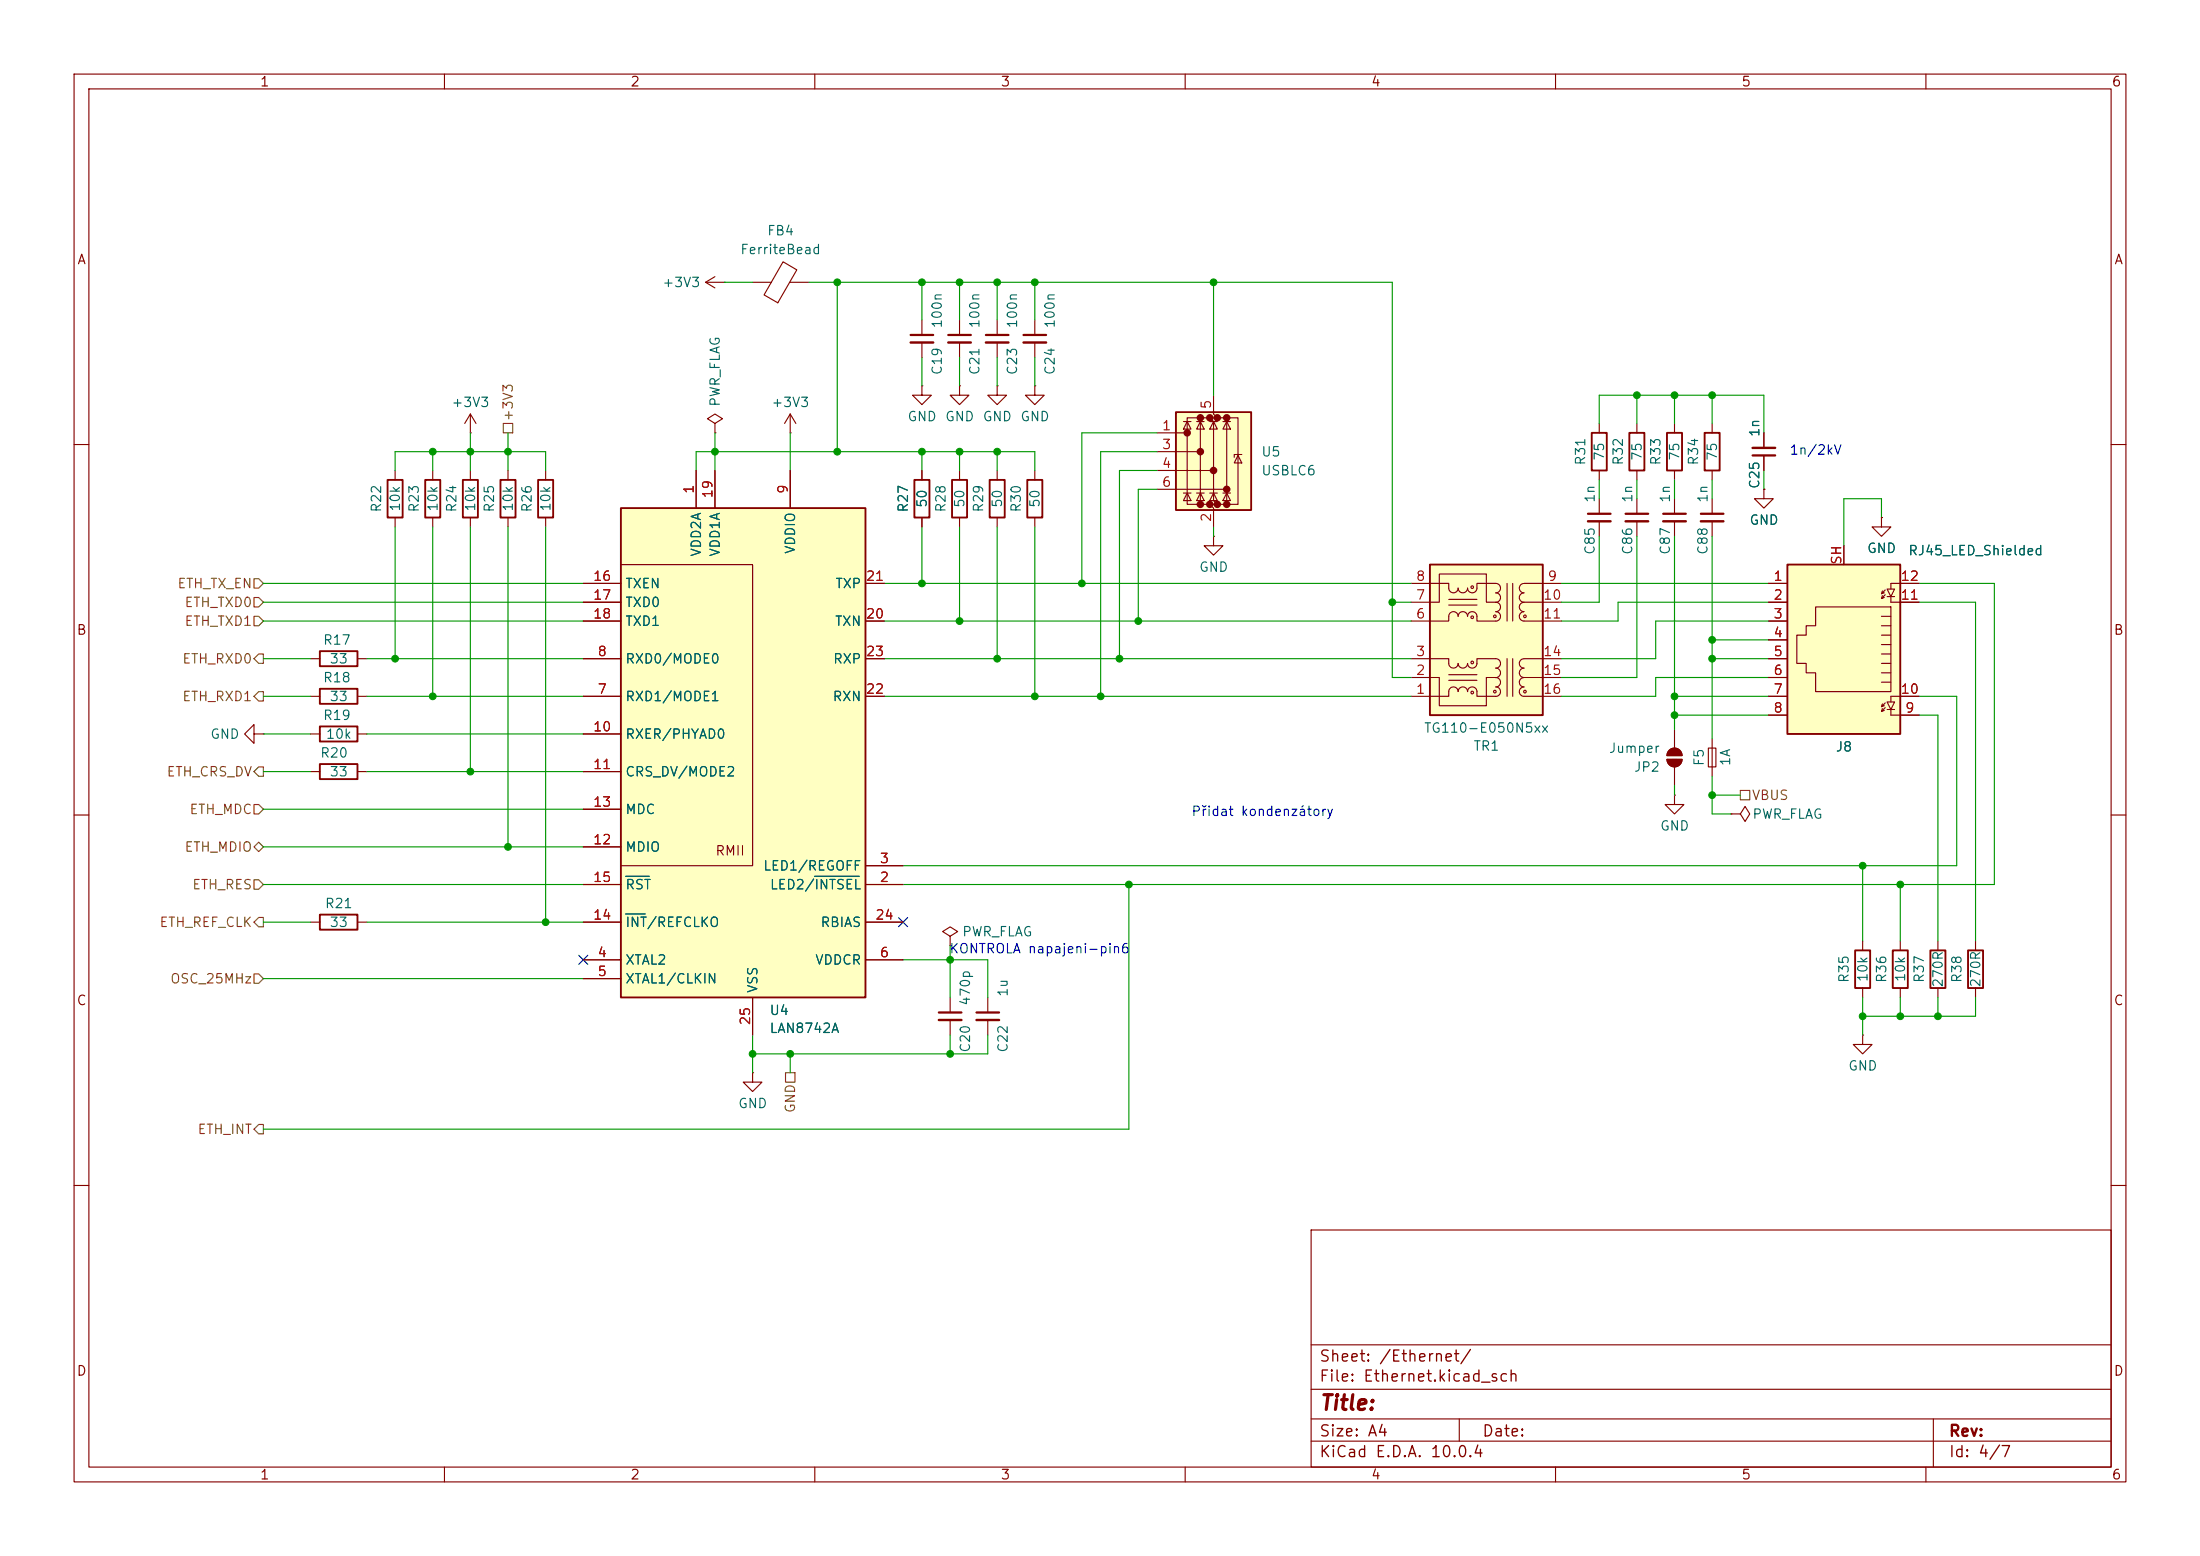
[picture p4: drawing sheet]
<svg xmlns="http://www.w3.org/2000/svg" width="297mm" height="210mm" viewBox="0 0 297 210" stroke-linecap="round" stroke-linejoin="round" font-family="sans-serif">
<g fill="none" stroke="#840000" stroke-width=".15">
<path d="M10 10h277v190h-277zM12 12h273v186h-273zM60 10v2M110 10v2M160 10v2M210 10v2M260 10v2M226.1 57.2v1.2M10 60h2M215.9 67.3v2M215.9 70.4v2M226.1 63.5v1.3"/>
<path d="M285 60h2M10 110h2M285 110h2M261.6 127v1.3M261.6 133.4v1.2M10 160h2M177 166h108v32h-108zM285 160h2M60 198v2M110 198v2M160 198v2M177 194.5h108"/>
<path d="M177 191.5h108M177 187.5h108M177 181.5h108M197 191.5v3M210 198v2M260 198v2M261 191.5v6.5"/>
</g>
<path d="M214.4 69.3h3" fill="none" stroke="#840000" stroke-width=".3"/>
<path d="M214.4 70.4h3" fill="none" stroke="#840000" stroke-width=".33"/>
<path d="M225 58.4h2.1v5.1h-2.1zM260.6 128.3h2v5.1h-2z" fill="none" stroke="#840000" stroke-width=".25"/>
<path d="M158.7 55.6h10.2v13.2h-10.2z" fill="#ffffc2"/>
<g fill="#840000" stroke="#840000" stroke-width=".51">
<circle cx="160.3" cy="58.4" r=".25"/>
<circle cx="162.1" cy="56.4" r=".25"/>
<circle cx="162.1" cy="61" r=".25"/>
<circle cx="162.1" cy="68.1" r=".25"/>
<circle cx="163.3" cy="56.4" r=".25"/>
<circle cx="163.3" cy="68.1" r=".25"/>
<circle cx="163.8" cy="63.5" r=".25"/>
<circle cx="164.3" cy="56.4" r=".25"/>
<circle cx="164.3" cy="68.1" r=".25"/>
<circle cx="165.6" cy="56.4" r=".25"/>
<circle cx="165.6" cy="66" r=".25"/>
<circle cx="165.6" cy="68.1" r=".25"/>
</g>
<g fill="none" stroke="#840000" stroke-width=".15">
<path d="M95.2 38.1l1.3 .8M95.2 38.1h2.6M96.5 37.3l-1.3 .8M97.8 38.1h.1M96.5 57.2l1-.7-1-.6-1 .6 1 .7v1.2M96.5 58.4h.1M156.2 58.4h4.1M159.8 56.9h1M160.3 56.9l.5 1h-1zM161.5 56.9h1.1M162.1 56.9l.5 1h-1.1zM162.1 56.4h-1.8v11.7h1.8"/>
<path d="M163.3 56.4h2.3v11.7h-1.3M163.3 56.4h-1.2v11.7h1.2l.5 .5v2.5M163.3 56.4l.5 .5v10.7l.5 .5M163.3 56.9h1M163.8 56.9l.5 1h-1zM163.8 53.3v2.6l.5 .5M165.1 56.9h1M165.6 56.4h1.5v11.7h-1.5M165.6 56.9l.5 1h-1zM215.9 57.2v1.2M231.1 57.2v1.2M238.1 58.4v2.1"/>
<path d="M156.2 61h5.9M156.2 63.5h7.6M156.2 66h9.4M159.8 66.5h1M160.3 66.5l.5 1.1h-1zM161.5 66.5h1.1M162.1 66.5l.5 1.1h-1.1zM163.3 66.5h1M163.3 68.1h1M163.8 66.5l.5 1.1h-1zM163.8 72.4v1.3h1.3l-1.3 1.2-1.2-1.2h1.2M163.8 72.4h.1"/>
<path d="M165.1 66.5h1M165.6 66.5l.5 1.1h-1zM167.1 61.5l.5 1h-1zM167.6 61.3h-1v.4M215.9 63.5v1.3M221 67.3v2M221 70.4v2M226.1 67.3v2M226.1 70.4v2M231.1 63.5v1.3M238.1 66v1.3h1.3l-1.3 1.3-1.2-1.3h1.2M238.1 66h.1"/>
<path d="M238.1 61.5v2M254 69.9v1.2h1.3l-1.3 1.3-1.3-1.3h1.3M254 69.9h.1M226.1 98.4v2.6M231.1 99.7v5.1M225 102.5h2.1a1.02 1.02 0 0 1-1 1 1.02 1.02 0 0 1-1.1-1zM225.3 101.3a1.02 1.02 0 0 1 1.1-.3 1.02 1.02 0 0 1 .7 1h-2.1l.1-.4zM226.1 107.3v1.3h1.2l-1.2 1.3-1.3-1.3h1.3M226.1 107.3h.1M226.1 103.5v2.5M230.6 101h1v2.5h-1zM233.7 109.9h1.2l.7-1.1 .6 1.1-.6 1-.7-1"/>
<path d="M233.7 109.9h.1M128.3 126.4l1-.7-1-.6-1 .6 1 .7v1.2M128.3 127.6h.1M133.3 134.6v2.1M133.3 137.7v2M251.5 139.7v1.3h1.2l-1.2 1.2-1.3-1.2h1.3M251.5 139.7h.1M251.5 127v1.3M251.5 133.4v1.2M256.5 127v1.3M256.5 133.4v1.2M266.7 127v1.3"/>
<path d="M266.7 133.4v1.2"/>
</g>
<path d="M158.7 55.6h10.2v13.2h-10.2zM214.9 58.4h2v5.1h-2zM230.1 58.4h2.1v5.1h-2.1zM250.4 128.3h2.1v5.1h-2.1zM255.5 128.3h2.1v5.1h-2.1zM265.7 128.3h2v5.1h-2z" fill="none" stroke="#840000" stroke-width=".25"/>
<path d="M219.5 69.3h3M224.5 69.3h3.1M236.6 61.5h3M131.8 136.7h3.1" fill="none" stroke="#840000" stroke-width=".3"/>
<path d="M219.5 70.4h3M224.5 70.4h3.1M236.6 60.5h3M131.8 137.7h3.1" fill="none" stroke="#840000" stroke-width=".33"/>
<g fill="#840000" stroke="#840000" stroke-width=".15">
<path d="M225.3 101.3a1.02 1.02 0 0 1 1.1-.3 1.02 1.02 0 0 1 .7 1h-2.1l.1-.4z"/>
<path d="M225 102.5h2.1a1.02 1.02 0 0 1-1 1 1.02 1.02 0 0 1-1.1-1z"/>
</g>
<path d="M193 76.2h15.3v20.3h-15.3z" fill="#ffffc2"/>
<path d="M220 58.4h2v5.1h-2zM193 76.2h15.3v20.3h-15.3z" fill="none" stroke="#840000" stroke-width=".25"/>
<g fill="none" stroke="#840000" stroke-width=".15">
<path d="M221 57.2v1.2M190.5 78.7h5.1v.7a.64 .64 0 0 0 .6 .6 .64 .64 0 0 0 .6-.6 .64 .64 0 0 0 .7 .6 .64 .64 0 0 0 .6-.6 .64 .64 0 0 0 .7 .6 .64 .64 0 0 0 .6-.6v-.7h2.5a.64 .64 0 0 1 .7 .7 .64 .64 0 0 1-.7 .6 .64 .64 0 0 1 .7 .7 .64 .64 0 0 1-.7 .6M203.5 78.7v5.1M204.2 78.7v5.1M210.8 78.7h-5.1a.64 .64 0 0 0-.6 .7 .64 .64 0 0 0 .6 .6 .63 .63 0 0 0-.6 .6 .63 .63 0 0 0 .6 .7h5.1M221 63.5v1.3M231.1 67.3v2M231.1 70.4v2M190.5 81.3h3.8v-3.8h6.4v3.8h1.2a.64 .64 0 0 1 .7 .6 .64 .64 0 0 1-.7 .7 .64 .64 0 0 1 .7 .6 .64 .64 0 0 1-.7 .6h-2.5v-.6a.64 .64 0 0 0-.6-.6 .64 .64 0 0 0-.7 .6 .64 .64 0 0 0-.6-.6 .64 .64 0 0 0-.7 .6 .64 .64 0 0 0-.6-.6 .64 .64 0 0 0-.6 .6v.6h-5.1M190.5 88.9h5.1v.6a.64 .64 0 0 0 .6 .7 .64 .64 0 0 0 .6-.7 .64 .64 0 0 0 .7 .7 .64 .64 0 0 0 .6-.7 .64 .64 0 0 0 .7 .7 .64 .64 0 0 0 .6-.7v-.6h2.5a.64 .64 0 0 1 .7 .6 .64 .64 0 0 1-.7 .7 .64 .64 0 0 1 .7 .6 .64 .64 0 0 1-.7 .6M190.5 91.4h3.8v3.9h6.4v-3.9h1.2a.64 .64 0 0 1 .7 .7 .64 .64 0 0 1-.7 .6 .64 .64 0 0 1 .7 .6 .64 .64 0 0 1-.7 .7h-2.5v-.7a.64 .64 0 0 0-.6-.6 .64 .64 0 0 0-.7 .6 .64 .64 0 0 0-.6-.6 .64 .64 0 0 0-.7 .6 .64 .64 0 0 0-.6-.6 .64 .64 0 0 0-.6 .6v.7h-5.1M195.6 81.7h3.8"/>
<path d="M195.6 80.9h3.8M195.6 91.8h3.8M195.6 91.1h3.8M203.5 88.9v5.1M204.2 88.9v5.1M205.7 81.3a.64 .64 0 0 0-.6 .6 .64 .64 0 0 0 .6 .7 .63 .63 0 0 0-.6 .6 .63 .63 0 0 0 .6 .6h5.1M205.7 91.4a.64 .64 0 0 0-.6 .7 .64 .64 0 0 0 .6 .6 .63 .63 0 0 0-.6 .6 .63 .63 0 0 0 .6 .7h5.1M210.8 88.9h-5.1a.64 .64 0 0 0-.6 .6 .64 .64 0 0 0 .6 .7 .63 .63 0 0 0-.6 .6 .63 .63 0 0 0 .6 .6h5.1"/>
<circle cx="198.8" cy="79.2" r=".18"/>
<circle cx="198.8" cy="89.4" r=".18"/>
<circle cx="198.8" cy="93.5" r=".18"/>
<circle cx="198.8" cy="83.3" r=".18"/>
<circle cx="201.8" cy="93.3" r=".18"/>
<circle cx="201.8" cy="83.2" r=".18"/>
<circle cx="205.9" cy="83.2" r=".18"/>
<circle cx="205.9" cy="93.3" r=".18"/>
</g>
<path d="M229.6 69.3h3.1" fill="none" stroke="#840000" stroke-width=".3"/>
<path d="M229.6 70.4h3.1" fill="none" stroke="#840000" stroke-width=".33"/>
<path d="M241.3 76.2h15.2v22.9h-15.2z" fill="#ffffc2"/>
<g fill="none" stroke="#840000" stroke-width=".15">
<path d="M101.6 38.1h2.5M105.7 35.3l1.9 1.1-2.6 4.5-1.9-1.1zM106.6 38.1h2.6M63.5 58.4h.1M63.5 55.9l.8 1.3M63.5 55.9l-.8 1.3M63.5 55.9v2.5M106.7 58.4h.1M106.7 55.9l.7 1.3M106.7 55.9l-.8 1.3M106.7 55.9v2.5M124.5 52.1v1.2h1.2l-1.2 1.3-1.3-1.3h1.3"/>
<path d="M124.5 52.1h.1M124.5 43.2v2M124.5 46.2v2.1M129.5 52.1v1.2h1.3l-1.3 1.3-1.2-1.3h1.2M129.5 52.1h.1M129.5 43.2v2M129.5 46.2v2.1M134.6 52.1v1.2h1.3l-1.3 1.3-1.3-1.3h1.3M134.6 52.1h.1M134.6 43.2v2M134.6 46.2v2.1M139.7 52.1v1.2h1.3l-1.3 1.3-1.3-1.3h1.3"/>
<path d="M139.7 52.1h.1M139.7 43.2v2M139.7 46.2v2.1M53.3 63.5v1.3M53.3 69.9v1.2M58.4 63.5v1.3M58.4 69.9v1.2M63.5 63.5v1.3M63.5 69.9v1.2M68.6 63.5v1.3M68.6 69.9v1.2M73.7 63.5v1.3"/>
<path d="M73.7 69.9v1.2M124.5 63.5v1.3M124.5 69.9v1.2M129.5 63.5v1.3M129.5 69.9v1.2M134.6 63.5v1.3M134.6 69.9v1.2M139.7 63.5v1.3M139.7 69.9v1.2M238.8 78.7h2.5M248.9 73.7v2.5M254.1 79.8l-.1 .3"/>
<path d="M254.5 79.6l-.5 .5 .4-.1M254.8 79.5h1l-.5 1zM259.1 78.7h-3.8v.8M34.3 99.1v-1.3l-1.3 1.3 1.3 1.2v-1.2h1.3M35.6 99.1h.1M238.8 96.5h2.5M238.8 94h2.5M238.8 81.3h2.5M238.8 83.8h2.5M238.8 86.4h2.5M238.8 88.9h2.5M238.8 91.4h2.5"/>
<path d="M245.1 81.9h10.2v11.4h-10.2v-2.5h-1.3v-1.3h-1.2v-3.8h1.2v-1.2h1.3zM254 88.3h1.3M254 87h1.3M254 85.7h1.3M254 84.5h1.3M254 83.2h1.3M254 89.5h1.3M254 92.1h1.3M254 90.8h1.3M254.1 95.6l-.1 .4M254.1 95l-.1 .4M254.1 80.4l-.1 .4"/>
<path d="M254.5 95.5l-.5 .5 .4-.1M254.5 94.9l-.5 .5 .4-.1M254.5 80.3l-.5 .5 .4-.2M254.8 94.7h1l-.5 1.1zM254.8 95.8h1M254.8 80.5h1M255.3 95.8v.7h3.8M255.3 80.5v.8h3.8M259.1 94h-3.8v.7M41.9 124.5h1.3M48.3 124.5h1.2M128.3 134.6v2.1"/>
<path d="M128.3 137.7v2M101.6 144.8v1.3h1.3l-1.3 1.2-1.3-1.2h1.3M101.6 144.8h.1"/>
</g>
<path d="M52.3 64.8h2.1v5.1h-2.1zM57.4 64.8h2v5.1h-2zM62.5 64.8h2v5.1h-2zM67.6 64.8h2v5.1h-2zM72.6 64.8h2.1v5.1h-2.1zM123.4 64.8h2.1v5.1h-2.1zM128.5 64.8h2.1v5.1h-2.1zM133.6 64.8h2v5.1h-2zM138.7 64.8h2v5.1h-2zM241.3 76.2h15.2v22.9h-15.2zM43.2 123.4h5.1v2.1h-5.1z" fill="none" stroke="#840000" stroke-width=".25"/>
<path d="M122.9 45.2h3.1M128 45.2h3.1M133.1 45.2h3M138.2 45.2h3M126.7 136.7h3.1" fill="none" stroke="#840000" stroke-width=".3"/>
<path d="M122.9 46.2h3.1M128 46.2h3.1M133.1 46.2h3M138.2 46.2h3M126.7 137.7h3.1" fill="none" stroke="#840000" stroke-width=".33"/>
<path d="M83.8 68.6h33v66h-33z" fill="#ffffc2"/>
<path d="M83.8 68.6h33v66h-33zM43.2 87.9h5.1v2h-5.1zM43.2 93h5.1v2h-5.1zM43.2 98h5.1v2.1h-5.1zM43.2 103.1h5.1v2.1h-5.1z" fill="none" stroke="#840000" stroke-width=".25"/>
<g fill="none" stroke="#840000" stroke-width=".15">
<path d="M238.1 58.4v2.1M78.7 78.7h5.1M83.8 76.2h17.8v40.6h-17.8M94 63.5v5.1M96.5 63.5v5.1M106.7 63.5v5.1M116.8 78.7h2.6M124.5 63.5v1.3M124.5 69.9v1.2M238.1 66h.1M238.1 61.5v2M238.8 78.7h2.5"/>
<path d="M248.9 73.7v2.5M254 69.9h.1M256.5 78.7h2.6M41.9 94h1.3M41.9 88.9h1.3M41.9 99.1h1.3M48.3 94h1.2M48.3 88.9h1.2M48.3 99.1h1.2M78.7 94h5.1M78.7 88.9h5.1M78.7 99.1h5.1"/>
<path d="M78.7 81.3h5.1M78.7 83.8h5.1M116.8 94h2.6M116.8 88.9h2.6M116.8 83.8h2.6M238.8 94h2.5M238.8 88.9h2.5M238.8 81.3h2.5M238.8 83.8h2.5M238.8 86.4h2.5M238.8 91.4h2.5M238.8 96.5h2.5"/>
<path d="M256.5 94h2.6M256.5 81.3h2.6M256.5 96.5h2.6M41.9 104.1h1.3M48.3 104.1h1.2M78.7 119.4h5.1M78.7 104.1h5.1M78.7 114.3h5.1M78.7 109.2h5.1M116.8 119.4h5.1M116.8 116.8h5.1M78.7 129.5h5.1"/>
<path d="M78.7 132.1h5.1M78.7 124.5h5.1M101.6 134.6v5.1M116.8 129.5h5.1M116.8 124.5h5.1"/>
</g>
<path d="M84.5 118.3h3.1M110 118.3h6M84.5 123.4h2.6" fill="none" stroke="#006464" stroke-width=".15"/>
<g fill="none" stroke="#725600" stroke-width=".15">
<path d="M67.9 57.2h1.3v1.2h-1.3zM34.3 78.1h.6l.7 .6-.7 .7h-.6zM34.3 83.2h.6l.7 .6-.7 .7h-.6zM34.3 80.6h.6l.7 .7-.7 .6h-.6zM34.9 88.3h.7v1.2h-.7l-.6-.6zM34.9 93.3h.7v1.3h-.7l-.6-.6zM34.3 108.6h.6l.7 .6-.7 .7h-.6zM34.3 114.3l.6-.6 .7 .6-.7 .6zM34.3 104.1l.6-.6h.7v1.3h-.7zM34.3 118.7h.6l.7 .7-.7 .6h-.6zM234.9 106.7h1.3v1.3h-1.3zM34.3 131.4h.6l.7 .7-.7 .6h-.6z"/>
<path d="M34.9 123.8h.7v1.3h-.7l-.6-.6zM34.9 151.8h.7v1.2h-.7l-.6-.6zM106 144.8h1.3v1.3h-1.3z"/>
</g>
<g fill="none" stroke="#009600" stroke-width=".15">
<path d="M97.8 38.1h3.8M109.2 38.1h78.8v53.3h2.5M113 38.1v22.9M124.5 38.1v5.1M129.5 38.1v5.1M134.6 38.1v5.1M139.7 38.1v5.1M163.8 38.1v15.2M63.5 58.4v5.1M68.6 58.4v5.1M96.5 58.4v5.1M106.7 58.4v5.1"/>
<path d="M124.5 48.3v3.8M129.5 48.3v3.8M134.6 48.3v3.8M139.7 48.3v3.8M156.2 58.4h-10.2v20.3M215.9 57.2v-3.9h22.2v5.1M221 53.3v3.9M226.1 53.3v3.9M231.1 53.3v3.9M35.6 78.7h43.1M53.3 63.5v-2.5h20.4v2.5M53.3 71.1v17.8"/>
<path d="M58.4 61v2.5M58.4 71.1v22.9M63.5 71.1v33M68.6 71.1v43.2M73.7 71.1v53.4M94 63.5v-2.5h45.7v2.5M119.4 78.7h71.1M124.5 61v2.5M124.5 71.1v7.6M129.5 61v2.5M129.5 71.1v12.7M134.6 61v2.5"/>
<path d="M134.6 71.1v17.8M139.7 71.1v22.9M156.2 63.5h-5.1v25.4M156.2 66h-2.5v17.8M156.2 61h-7.6v33M163.8 71.1v1.3M210.8 78.7h28M215.9 72.4v8.9h-5.1M215.9 64.8v2.5M221 72.4v19h-10.2M221 64.8v2.5M226.1 64.8v2.5"/>
<path d="M226.1 72.4v26M231.1 64.8v2.5M231.1 72.4v27.3M238.1 63.5v2.5M254 69.9v-2.6h-5.1v6.4M259.1 78.7h10.1v40.7h-147.3M35.6 88.9h6.3M35.6 94h6.3M35.6 81.3h43.1M35.6 83.8h43.1M35.6 99.1h6.3M49.5 88.9h29.2"/>
<path d="M49.5 94h29.2M49.5 99.1h29.2M119.4 88.9h71.1M119.4 94h71.1M119.4 83.8h71.1M188 81.3h2.5M226.1 94h12.7M226.1 96.5h12.7M231.1 88.9h7.7M231.1 86.4h7.7M238.8 83.8h-15.3v5.1h-12.7M238.8 91.4h-15.3v2.6h-12.7"/>
<path d="M238.8 81.3h-20.4v2.5h-7.6M259.1 94h5.1v22.8h-142.3M259.1 96.5h2.5v30.5M259.1 81.3h7.6v45.7M35.6 119.4h43.1M35.6 114.3h43.1M35.6 104.1h6.3M35.6 109.2h43.1M49.5 104.1h29.2M152.4 119.4v33h-116.8M226.1 106v1.3M231.1 104.8v5.1h2.6"/>
<path d="M231.1 107.3h3.8M251.5 116.8v10.2M256.5 119.4v7.6M35.6 132.1h43.1M35.6 124.5h6.3M49.5 124.5h29.2M101.6 139.7v5.1M121.9 129.5h11.4v5.1M128.3 127.6v7M128.3 139.7v2.5M133.3 139.7v2.5h-31.7M251.5 134.6v5.1"/>
<path d="M256.5 134.6v2.6M261.6 134.6v2.6M266.7 134.6v2.6h-15.2M106.7 142.2v2.6"/>
</g>
<path d="M78.1 128.9l1.2 1.2M79.3 128.9l-1.2 1.2M121.3 123.9l1.2 1.2M122.5 123.9l-1.2 1.2" fill="none" stroke="#000084" stroke-width=".15"/>
<g fill="#009600" stroke="#009600" stroke-width=".14">
<circle cx="139.7" cy="94" r=".46"/>
<circle cx="134.6" cy="88.9" r=".46"/>
<circle cx="231.1" cy="107.3" r=".46"/>
<circle cx="226.1" cy="94" r=".46"/>
<circle cx="226.1" cy="96.5" r=".46"/>
<circle cx="231.1" cy="86.4" r=".46"/>
<circle cx="231.1" cy="88.9" r=".46"/>
<circle cx="148.6" cy="94" r=".46"/>
<circle cx="151.1" cy="88.9" r=".46"/>
<circle cx="188" cy="81.3" r=".46"/>
<circle cx="226.1" cy="53.3" r=".46"/>
<circle cx="231.1" cy="53.3" r=".46"/>
<circle cx="221" cy="53.3" r=".46"/>
<circle cx="256.5" cy="137.2" r=".46"/>
<circle cx="251.5" cy="137.2" r=".46"/>
<circle cx="256.5" cy="119.4" r=".46"/>
<circle cx="251.5" cy="116.8" r=".46"/>
<circle cx="261.6" cy="137.2" r=".46"/>
<circle cx="146" cy="78.7" r=".46"/>
<circle cx="153.7" cy="83.8" r=".46"/>
<circle cx="134.6" cy="38.1" r=".46"/>
<circle cx="139.7" cy="38.1" r=".46"/>
<circle cx="134.6" cy="61" r=".46"/>
<circle cx="163.8" cy="38.1" r=".46"/>
<circle cx="128.3" cy="129.5" r=".46"/>
<circle cx="128.3" cy="142.2" r=".46"/>
<circle cx="152.4" cy="119.4" r=".46"/>
<circle cx="101.6" cy="142.2" r=".46"/>
<circle cx="106.7" cy="142.2" r=".46"/>
<circle cx="129.5" cy="83.8" r=".46"/>
<circle cx="124.5" cy="78.7" r=".46"/>
<circle cx="129.5" cy="61" r=".46"/>
<circle cx="129.5" cy="38.1" r=".46"/>
<circle cx="53.3" cy="88.9" r=".46"/>
<circle cx="58.4" cy="61" r=".46"/>
<circle cx="63.5" cy="61" r=".46"/>
<circle cx="68.6" cy="61" r=".46"/>
<circle cx="58.4" cy="94" r=".46"/>
<circle cx="63.5" cy="104.1" r=".46"/>
<circle cx="68.6" cy="114.3" r=".46"/>
<circle cx="73.7" cy="124.5" r=".46"/>
<circle cx="124.5" cy="61" r=".46"/>
<circle cx="113" cy="61" r=".46"/>
<circle cx="96.5" cy="61" r=".46"/>
<circle cx="124.5" cy="38.1" r=".46"/>
<circle cx="113" cy="38.1" r=".46"/>
</g>
<text font-size="2" fill="#840000" x="178" y="190.8">Title:</text>
<g font-size="1.5" fill="#840000">
<text x="178" y="184.2">Sheet: /Ethernet/</text>
<text x="178" y="186.9">File: Ethernet.kicad_sch</text>
<text x="178" y="197.1">KiCad E.D.A. 10.0.4</text>
<text x="178" y="194.3">Size: A4</text>
<text x="200" y="194.3">Date:</text>
<text x="263" y="194.3">Rev:</text>
<text x="263" y="197.1">Id: 4/7</text>
</g>
<g font-size="1.3" fill="#840000">
<text x="35" y="12">1</text>
<text x="85" y="12">2</text>
<text x="135" y="12">3</text>
<text x="185" y="12">4</text>
<text x="235" y="12">5</text>
<text x="285" y="12">6</text>
<text x="10.3" y="36">A</text>
<text x="285.3" y="36">A</text>
<text x="10.3" y="86">B</text>
<text x="285.3" y="86">B</text>
<text x="96.5" y="115.8">RMII</text>
<text x="10.3" y="136">C</text>
<text x="285.3" y="136">C</text>
<text x="10.3" y="186">D</text>
<text x="285.3" y="186">D</text>
<text x="35" y="200">1</text>
<text x="85" y="200">2</text>
<text x="135" y="200">3</text>
<text x="185" y="200">4</text>
<text x="235" y="200">5</text>
<text x="285" y="200">6</text>
</g>
<g font-size="1.3" fill="#006464">
<text x="99.8" y="34.6">FerriteBead</text>
<text x="103.5" y="32.1">FB4</text>
<text x="89.3" y="39.1">+3V3</text>
<text x="127.5" y="44.4" transform="rotate(-90 127.5 44.4)">100n</text>
<text x="132.5" y="44.4" transform="rotate(-90 132.5 44.4)">100n</text>
<text x="137.6" y="44.4" transform="rotate(-90 137.6 44.4)">100n</text>
<text x="142.7" y="44.4" transform="rotate(-90 142.7 44.4)">100n</text>
<text x="127.5" y="50.7" transform="rotate(-90 127.5 50.7)">C19</text>
<text x="132.5" y="50.7" transform="rotate(-90 132.5 50.7)">C21</text>
<text x="137.6" y="50.7" transform="rotate(-90 137.6 50.7)">C23</text>
<text x="142.7" y="50.7" transform="rotate(-90 142.7 50.7)">C24</text>
<text x="60.9" y="55.3">+3V3</text>
<text x="97.5" y="55" transform="rotate(-90 97.5 55)">PWR_FLAG</text>
<text x="104" y="55.3">+3V3</text>
<text x="122.4" y="57.2">GND</text>
<text x="127.5" y="57.2">GND</text>
<text x="132.6" y="57.2">GND</text>
<text x="137.7" y="57.2">GND</text>
<text x="237.8" y="59.1" transform="rotate(-90 237.8 59.1)">1n</text>
<text x="170.2" y="61.9">U5</text>
<text x="170.2" y="64.5">USBLC6</text>
<text x="214.3" y="62.9" transform="rotate(-90 214.3 62.9)">R31</text>
<text x="216.9" y="62.3" transform="rotate(-90 216.9 62.3)">75</text>
<text x="219.4" y="62.9" transform="rotate(-90 219.4 62.9)">R32</text>
<text x="222" y="62.3" transform="rotate(-90 222 62.3)">75</text>
<text x="224.5" y="62.9" transform="rotate(-90 224.5 62.9)">R33</text>
<text x="227" y="62.3" transform="rotate(-90 227 62.3)">75</text>
<text x="229.6" y="62.9" transform="rotate(-90 229.6 62.9)">R34</text>
<text x="232.1" y="62.3" transform="rotate(-90 232.1 62.3)">75</text>
<text x="51.8" y="69.3" transform="rotate(-90 51.8 69.3)">R22</text>
<text x="54.3" y="69.1" transform="rotate(-90 54.3 69.1)">10k</text>
<text x="56.9" y="69.3" transform="rotate(-90 56.9 69.3)">R23</text>
<text x="59.4" y="69.1" transform="rotate(-90 59.4 69.1)">10k</text>
<text x="61.9" y="69.3" transform="rotate(-90 61.9 69.3)">R24</text>
<text x="64.5" y="69.1" transform="rotate(-90 64.5 69.1)">10k</text>
<text x="67" y="69.3" transform="rotate(-90 67 69.3)">R25</text>
<text x="69.6" y="69.1" transform="rotate(-90 69.6 69.1)">10k</text>
<text x="72.1" y="69.3" transform="rotate(-90 72.1 69.3)">R26</text>
<text x="74.6" y="69.1" transform="rotate(-90 74.6 69.1)">10k</text>
<text x="122.9" y="69.3" transform="rotate(-90 122.9 69.3)">R27</text>
<text x="125.4" y="68.6" transform="rotate(-90 125.4 68.6)">50</text>
<text x="128" y="69.3" transform="rotate(-90 128 69.3)">R28</text>
<text x="130.5" y="68.6" transform="rotate(-90 130.5 68.6)">50</text>
<text x="133.1" y="69.3" transform="rotate(-90 133.1 69.3)">R29</text>
<text x="135.6" y="68.6" transform="rotate(-90 135.6 68.6)">50</text>
<text x="138.1" y="69.3" transform="rotate(-90 138.1 69.3)">R30</text>
<text x="140.7" y="68.6" transform="rotate(-90 140.7 68.6)">50</text>
<text x="215.6" y="68" transform="rotate(-90 215.6 68)">1n</text>
<text x="220.7" y="68" transform="rotate(-90 220.7 68)">1n</text>
<text x="225.8" y="68" transform="rotate(-90 225.8 68)">1n</text>
<text x="230.8" y="68" transform="rotate(-90 230.8 68)">1n</text>
<text x="236.1" y="71.1">GND</text>
<text x="237.8" y="66.1" transform="rotate(-90 237.8 66.1)">C25</text>
<text x="95" y="75.2" transform="rotate(-90 95 75.2)">VDD2A</text>
<text x="97.5" y="75.2" transform="rotate(-90 97.5 75.2)">VDD1A</text>
<text x="107.7" y="74.9" transform="rotate(-90 107.7 74.9)">VDDIO</text>
<text x="161.8" y="77.5">GND</text>
<text x="215.6" y="75" transform="rotate(-90 215.6 75)">C85</text>
<text x="220.7" y="75" transform="rotate(-90 220.7 75)">C86</text>
<text x="225.8" y="75" transform="rotate(-90 225.8 75)">C87</text>
<text x="230.8" y="75" transform="rotate(-90 230.8 75)">C88</text>
<text x="252" y="75">GND</text>
<text x="257.5" y="75.3">RJ45_LED_Shielded</text>
<text x="84.3" y="79.7">TXEN</text>
<text x="84.3" y="82.3">TXD0</text>
<text x="112.7" y="79.7">TXP</text>
<text x="43.5" y="87.3">R17</text>
<text x="44.4" y="89.9">33</text>
<text x="84.3" y="89.9">RXD0/MODE0</text>
<text x="84.3" y="84.8">TXD1</text>
<text x="112.4" y="89.9">RXP</text>
<text x="112.6" y="84.8">TXN</text>
<text x="43.5" y="92.4">R18</text>
<text x="44.4" y="95">33</text>
<text x="84.3" y="95">RXD1/MODE1</text>
<text x="112.3" y="95">RXN</text>
<text x="28.3" y="100">GND</text>
<text x="43.5" y="97.5">R19</text>
<text x="43.9" y="100">10k</text>
<text x="84.3" y="100">RXER/PHYAD0</text>
<text x="192.2" y="99.2">TG110-E050N5xx</text>
<text x="198.8" y="101.6">TR1</text>
<text x="217.1" y="101.9">Jumper</text>
<text x="247.7" y="101.8">J8</text>
<text x="43.1" y="102.6">R20</text>
<text x="44.4" y="105.1">33</text>
<text x="84.3" y="105.1">CRS_DV/MODE2</text>
<text x="220.5" y="104.5">JP2</text>
<text x="230.3" y="103.5" transform="rotate(-90 230.3 103.5)">F5</text>
<text x="233.9" y="103.5" transform="rotate(-90 233.9 103.5)">1A</text>
<text x="84.3" y="110.2">MDC</text>
<text x="224" y="112.4">GND</text>
<text x="236.5" y="110.8">PWR_FLAG</text>
<text x="84.3" y="115.3">MDIO</text>
<text x="102.9" y="117.8">LED1/REGOFF</text>
<text x="43.8" y="122.9">R21</text>
<text x="44.4" y="125.4">33</text>
<text x="84.3" y="125.4">INT/REFCLKO</text>
<text x="84.3" y="120.4">RST</text>
<text x="103.9" y="120.4">LED2/INTSEL</text>
<text x="110.7" y="125.4">RBIAS</text>
<text x="84.3" y="130.5">XTAL2</text>
<text x="110" y="130.5">VDDCR</text>
<text x="129.8" y="126.7">PWR_FLAG</text>
<text x="84.3" y="133.1">XTAL1/CLKIN</text>
<text x="102.6" y="134.1" transform="rotate(-90 102.6 134.1)">VSS</text>
<text x="103.8" y="137.3">U4</text>
<text x="131.3" y="135.8" transform="rotate(-90 131.3 135.8)">470p</text>
<text x="136.4" y="134.6" transform="rotate(-90 136.4 134.6)">1u</text>
<text x="249.9" y="132.8" transform="rotate(-90 249.9 132.8)">R35</text>
<text x="252.4" y="132.6" transform="rotate(-90 252.4 132.6)">10k</text>
<text x="255" y="132.8" transform="rotate(-90 255 132.8)">R36</text>
<text x="257.5" y="132.6" transform="rotate(-90 257.5 132.6)">10k</text>
<text x="260.1" y="132.8" transform="rotate(-90 260.1 132.8)">R37</text>
<text x="262.6" y="133.4" transform="rotate(-90 262.6 133.4)">270R</text>
<text x="265.1" y="132.8" transform="rotate(-90 265.1 132.8)">R38</text>
<text x="267.7" y="133.4" transform="rotate(-90 267.7 133.4)">270R</text>
<text x="103.8" y="139.7">LAN8742A</text>
<text x="131.3" y="142.2" transform="rotate(-90 131.3 142.2)">C20</text>
<text x="136.4" y="142.2" transform="rotate(-90 136.4 142.2)">C22</text>
<text x="99.6" y="149.9">GND</text>
<text x="249.4" y="144.8">GND</text>
</g>
<g font-size="1.3" fill="#725600">
<text x="69.6" y="57" transform="rotate(-90 69.6 57)">+3V3</text>
<text x="23.9" y="79.7">ETH_TX_EN</text>
<text x="24.8" y="82.3">ETH_TXD0</text>
<text x="24.5" y="89.9">ETH_RXD0</text>
<text x="24.8" y="84.8">ETH_TXD1</text>
<text x="24.5" y="95">ETH_RXD1</text>
<text x="22.4" y="105.1">ETH_CRS_DV</text>
<text x="25.5" y="110.2">ETH_MDC</text>
<text x="236.4" y="108.3">VBUS</text>
<text x="24.8" y="115.3">ETH_MDIO</text>
<text x="21.4" y="125.4">ETH_REF_CLK</text>
<text x="25.9" y="120.4">ETH_RES</text>
<text x="22.9" y="133.1">OSC_25MHz</text>
<text x="26.6" y="153.4">ETH_INT</text>
<text x="107.7" y="150.3" transform="rotate(-90 107.7 150.3)">GND</text>
</g>
<g font-size="1.3" fill="#a90000">
<text x="156.8" y="58.4">1</text>
<text x="163.8" y="55.3" transform="rotate(-90 163.8 55.3)">5</text>
<text x="156.8" y="60.9">3</text>
<text x="156.8" y="63.5">4</text>
<text x="94" y="66.7" transform="rotate(-90 94 66.7)">1</text>
<text x="96.5" y="67.4" transform="rotate(-90 96.5 67.4)">19</text>
<text x="106.7" y="66.7" transform="rotate(-90 106.7 66.7)">9</text>
<text x="156.8" y="66">6</text>
<text x="163.8" y="70.6" transform="rotate(-90 163.8 70.6)">2</text>
<text x="248.9" y="76.3" transform="rotate(-90 248.9 76.3)">SH</text>
<text x="80" y="78.7">16</text>
<text x="80" y="81.3">17</text>
<text x="80" y="83.8">18</text>
<text x="116.8" y="83.8">20</text>
<text x="116.8" y="78.7">21</text>
<text x="191.1" y="83.8">6</text>
<text x="191.1" y="81.3">7</text>
<text x="191.1" y="78.7">8</text>
<text x="208.2" y="81.3">10</text>
<text x="208.2" y="83.8">11</text>
<text x="208.8" y="78.7">9</text>
<text x="239.3" y="78.7">1</text>
<text x="239.3" y="81.3">2</text>
<text x="239.3" y="83.8">3</text>
<text x="256.5" y="81.3">11</text>
<text x="256.5" y="78.7">12</text>
<text x="80.6" y="88.9">8</text>
<text x="116.8" y="88.9">23</text>
<text x="191.1" y="88.9">3</text>
<text x="208.2" y="88.9">14</text>
<text x="239.3" y="86.3">4</text>
<text x="239.3" y="88.9">5</text>
<text x="80.6" y="94">7</text>
<text x="116.8" y="94">22</text>
<text x="191.1" y="94">1</text>
<text x="191.1" y="91.4">2</text>
<text x="208.2" y="91.4">15</text>
<text x="208.2" y="94">16</text>
<text x="239.3" y="91.4">6</text>
<text x="239.3" y="94">7</text>
<text x="256.5" y="94">10</text>
<text x="80" y="99">10</text>
<text x="239.3" y="96.5">8</text>
<text x="257.1" y="96.5">9</text>
<text x="80" y="104.1">11</text>
<text x="80" y="109.2">13</text>
<text x="80" y="114.3">12</text>
<text x="80" y="119.4">15</text>
<text x="118.7" y="119.4">2</text>
<text x="118.7" y="116.8">3</text>
<text x="80" y="124.4">14</text>
<text x="118.1" y="124.4">24</text>
<text x="80.6" y="129.5">4</text>
<text x="118.7" y="129.5">6</text>
<text x="80.6" y="132.1">5</text>
<text x="101.6" y="138.5" transform="rotate(-90 101.6 138.5)">25</text>
</g>
<g font-size="1.3" fill="#0000c2">
<text x="241.5" y="61.7">1n/2kV</text>
<text x="160.7" y="110.4">Přidat kondenzátory</text>
<text x="128.1" y="129">KONTROLA napajeni-pin6</text>
</g>
</svg>
